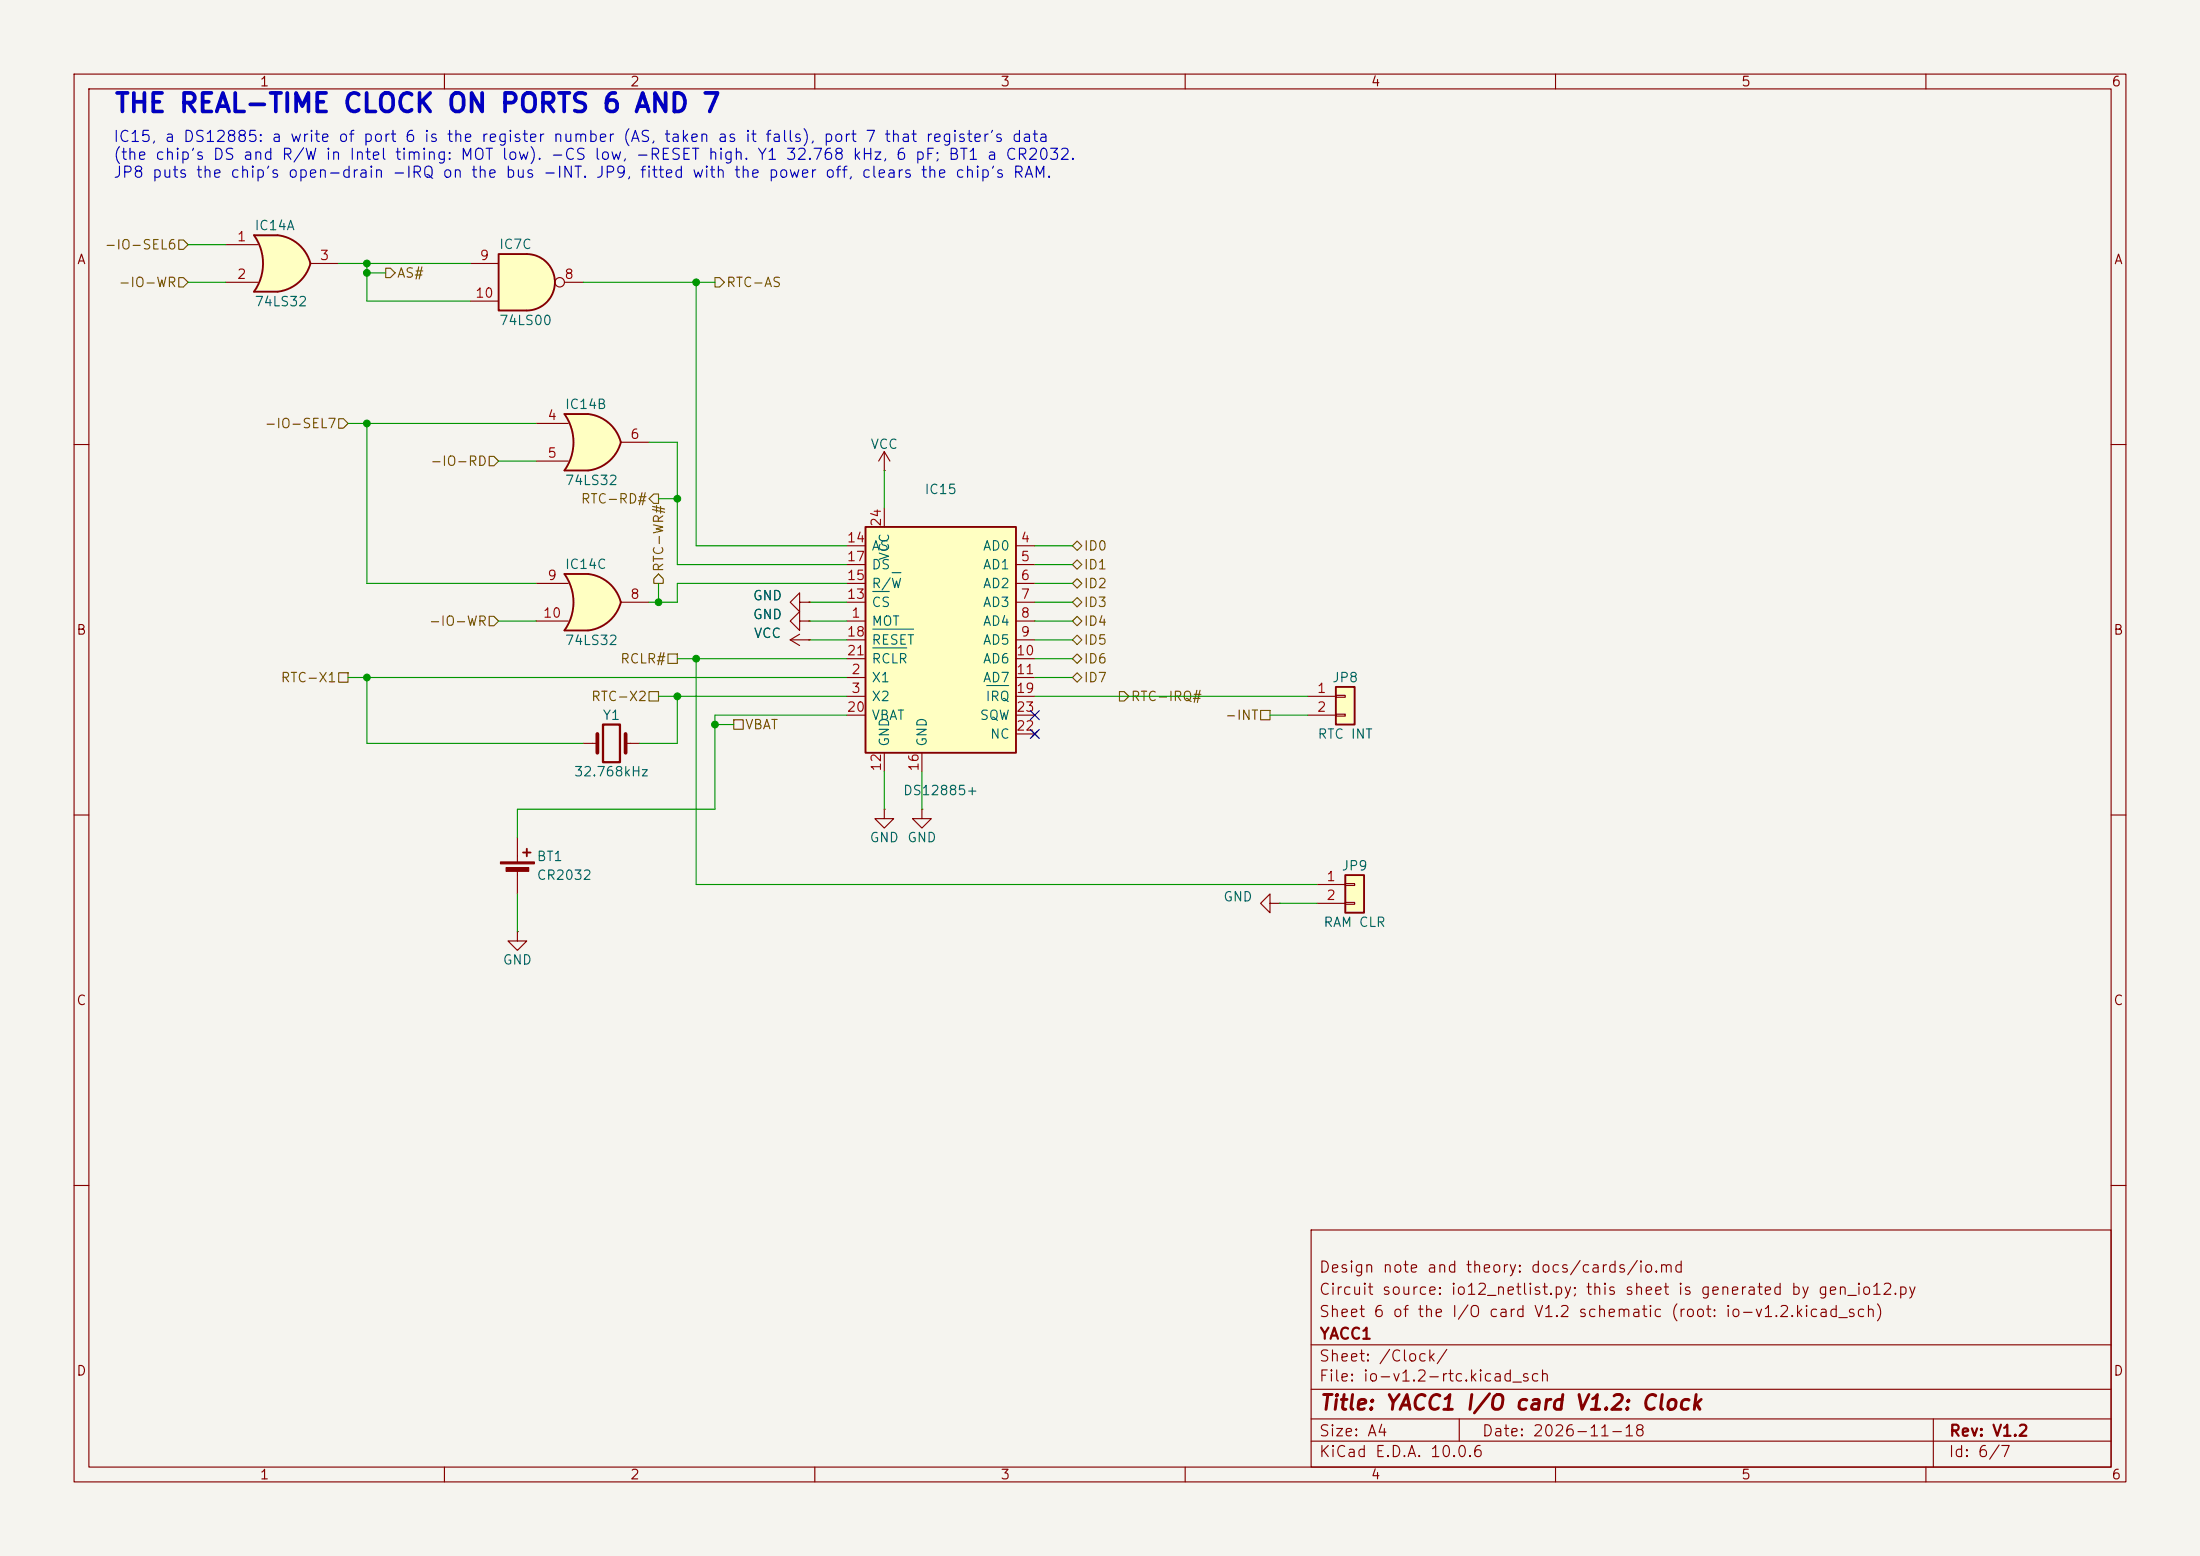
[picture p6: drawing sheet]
<svg xmlns="http://www.w3.org/2000/svg" width="297mm" height="210mm" viewBox="0 0 297 210" stroke-linecap="round" stroke-linejoin="round" font-family="sans-serif">
<path d="M0 0h297v210h-297z" fill="#f5f4ef" stroke="#f5f4ef" stroke-width=".14"/>
<g fill="none" stroke="#840000" stroke-width=".15">
<path d="M10 10h277v190h-277zM12 12h273v186h-273zM60 10v2M110 10v2M160 10v2M210 10v2M260 10v2M10 60h2M285 60h2M10 110h2M285 110h2M10 160h2"/>
<path d="M177 166h108v32h-108zM285 160h2M60 198v2M110 198v2M160 198v2M177 194.5h108M177 191.5h108M177 187.5h108M177 181.5h108M197 191.5v3M210 198v2M260 198v2"/>
<path d="M261 191.5v6.5"/>
</g>
<path d="M71.1 34.3a3.8 3.8 0 0 1 3.8 3.8 3.8 3.8 0 0 1-3.8 3.8z" fill="#ffffc2" stroke="#ffffc2" stroke-width=".14"/>
<path d="M67.3 34.3h3.8v7.6h-3.8z" fill="#ffffc2"/>
<path d="M67.3 34.3h3.8a3.8 3.8 0 0 1 3.8 3.8 3.8 3.8 0 0 1-3.8 3.8h-3.8z" fill="none" stroke="#840000" stroke-width=".25"/>
<g fill="none" stroke="#840000" stroke-width=".15">
<path d="M63.5 35.6h3.8M76.2 38.1h2.5M63.5 40.6h3.8"/>
<circle cx="75.6" cy="38.1" r=".63"/>
</g>
<path d="M76.2 77.5h3.2M76.2 85.1h3.2" fill="none" stroke="#ffffc2" stroke-width=".14"/>
<g fill="#ffffc2" stroke="#ffffc2" stroke-width=".14">
<path d="M78.8 79.9l5 1.4a5.2 5.2 0 0 1-4.4 3.8z"/>
<path d="M79.4 77.5a5.1 5.1 0 0 1 4.4 3.8l-5 1.3z"/>
</g>
<path d="M76.2 77.5h3.2v7.6h-3.2a6.7 6.7 0 0 0 0-7.6z" fill="#ffffc2"/>
<path d="M79.4 77.5h-3.2a6.6 6.6 0 0 1 0 7.6h3.2M79.4 77.5a5.1 5.1 0 0 1 4.4 3.8M83.8 81.3a5.2 5.2 0 0 1-4.4 3.8M70.6 115.1h1M71.1 114.6v1" fill="none" stroke="#840000" stroke-width=".25"/>
<g fill="none" stroke="#840000" stroke-width=".15">
<path d="M72.4 78.7h4.3M72.4 83.8h4.3M83.8 81.3h3.8M106.7 86.4l1.2 .7M106.7 86.4h2.5M107.9 81.3v-1.3l-1.2 1.3 1.2 1.3v-1.3h1.3M107.9 85.6l-1.2 .8M109.2 86.4h.1M109.2 81.3h.1M69.8 113v3.3M69.8 117.3v3.4M78.7 100.3h1.9"/>
<path d="M84.5 100.3h1.9M69.8 125.7v1.3h1.3l-1.3 1.3-1.2-1.3h1.2M69.8 125.7h.1"/>
</g>
<path d="M80.6 99.1v2.5M84.5 99.1v2.5" fill="none" stroke="#840000" stroke-width=".51"/>
<path d="M81.4 97.8h2.3v5.1h-2.3z" fill="none" stroke="#840000" stroke-width=".3"/>
<g fill="#840000" stroke="#840000" stroke-width=".15">
<path d="M67.6 116.3h4.5v.3h-4.5z"/>
<path d="M68.3 117.1h3.1v.5h-3.1z"/>
</g>
<path d="M34.3 31.8h3.2M34.3 39.4h3.2" fill="none" stroke="#ffffc2" stroke-width=".14"/>
<g fill="#ffffc2" stroke="#ffffc2" stroke-width=".14">
<path d="M36.9 34.2l5 1.4a5.2 5.2 0 0 1-4.4 3.8z"/>
<path d="M37.5 31.8a5.1 5.1 0 0 1 4.4 3.8l-5 1.3z"/>
</g>
<path d="M34.3 31.8h3.2v7.6h-3.2a6.7 6.7 0 0 0 0-7.6z" fill="#ffffc2"/>
<path d="M37.5 31.8h-3.2a6.6 6.6 0 0 1 0 7.6h3.2M37.5 31.8a5.1 5.1 0 0 1 4.4 3.8 5.2 5.2 0 0 1-4.4 3.8" fill="none" stroke="#840000" stroke-width=".25"/>
<path d="M30.5 33h4.3M30.5 38.1h4.3M41.9 35.6h3.8M107.9 83.8v-1.2l-1.2 1.2 1.2 1.3v-1.3h1.3M109.2 83.8h.1M171.4 121.9v-1.2l-1.2 1.2 1.2 1.3v-1.3h1.3M172.7 121.9h.1" fill="none" stroke="#840000" stroke-width=".15"/>
<path d="M181.6 118.1h2.5v5.1h-2.5z" fill="#ffffc2"/>
<path d="M181.6 118.1h2.5v5.1h-2.5z" fill="none" stroke="#840000" stroke-width=".25"/>
<path d="M177.8 119.4h3.8M181.6 119.3h1.3v.2h-1.3zM177.8 121.9h3.8M181.6 121.8h1.3v.2h-1.3z" fill="none" stroke="#840000" stroke-width=".15"/>
<path d="M180.3 92.7h2.6v5.1h-2.6z" fill="#ffffc2"/>
<path d="M180.3 92.7h2.6v5.1h-2.6z" fill="none" stroke="#840000" stroke-width=".25"/>
<path d="M176.5 94h3.8M176.5 96.5h3.8M180.3 93.9h1.3v.2h-1.3zM180.3 96.4h1.3v.2h-1.3zM119.4 109.2v1.3h1.2l-1.2 1.3-1.3-1.3h1.3M119.4 109.2h.1M124.5 109.2v1.3h1.2l-1.2 1.3-1.3-1.3h1.3M124.5 109.2h.1" fill="none" stroke="#840000" stroke-width=".15"/>
<path d="M116.8 71.1h20.4v30.5h-20.4z" fill="#ffffc2"/>
<path d="M116.8 71.1h20.4v30.5h-20.4z" fill="none" stroke="#840000" stroke-width=".25"/>
<g fill="none" stroke="#840000" stroke-width=".15">
<path d="M114.3 73.7h2.5M114.3 76.2h2.5M114.3 78.7h2.5M119.4 68.6v2.5M137.2 73.7h2.5M137.2 76.2h2.5M137.2 78.7h2.5M114.3 83.8h2.5M114.3 91.4h2.5M114.3 94h2.5M114.3 81.3h2.5M114.3 86.4h2.5"/>
<path d="M114.3 88.9h2.5M114.3 96.5h2.5M137.2 83.8h2.5M137.2 91.4h2.5M137.2 94h2.5M137.2 81.3h2.5M137.2 86.4h2.5M137.2 88.9h2.5M137.2 96.5h2.5M137.2 99.1h2.5M139.3 98.7l.8 .7M140.1 98.7l-.8 .7"/>
<path d="M119.4 101.6v2.5M124.5 101.6v2.5"/>
</g>
<path d="M117.8 79.8h2.3M120.4 77.3h1.2M117.8 84.9h5.5M117.8 87.5h4.6M133.2 92.5h3" fill="none" stroke="#006464" stroke-width=".15"/>
<path d="M76.2 55.9h3.2M76.2 63.5h3.2" fill="none" stroke="#ffffc2" stroke-width=".14"/>
<g fill="#ffffc2" stroke="#ffffc2" stroke-width=".14">
<path d="M78.8 58.3l5 1.4a5.2 5.2 0 0 1-4.4 3.8z"/>
<path d="M79.4 55.9a5.1 5.1 0 0 1 4.4 3.8l-5 1.3z"/>
</g>
<path d="M76.2 55.9h3.2v7.6h-3.2a6.7 6.7 0 0 0 0-7.6z" fill="#ffffc2"/>
<path d="M79.4 55.9h-3.2a6.6 6.6 0 0 1 0 7.6h3.2M79.4 55.9a5.1 5.1 0 0 1 4.4 3.8M83.8 59.7a5.2 5.2 0 0 1-4.4 3.8" fill="none" stroke="#840000" stroke-width=".25"/>
<path d="M72.4 57.2h4.3M83.8 59.7h3.8M72.4 62.2h4.3M119.4 63.5h.1M119.4 61l-.8 1.2M119.4 61l.7 1.2M119.4 61v2.5M109.2 83.8h.1M109.2 81.3h.1M109.2 86.4h.1" fill="none" stroke="#840000" stroke-width=".15"/>
<g fill="none" stroke="#725600" stroke-width=".15">
<path d="M24.1 32.4h.7l.6 .6-.6 .7h-.7zM24.1 37.5h.7l.6 .6-.6 .6h-.7zM52.1 36.2h.6l.6 .6-.6 .7h-.6zM96.5 37.5h.7l.6 .6-.6 .6h-.7zM45.7 56.5h.7l.6 .7-.6 .6h-.7zM66 61.6h.7l.6 .6-.6 .7h-.7zM87.6 67.3l.7-.6h.6v1.2h-.6zM88.9 77.5l.6 .6v.6h-1.2v-.6zM144.8 73.7l.6-.7 .6 .7-.6 .6zM144.8 76.2l.6-.6 .6 .6-.6 .6zM144.8 78.7l.6-.6 .6 .6-.6 .7zM45.7 90.8h1.3v1.3h-1.3z"/>
<path d="M66 83.2h.7l.6 .6-.6 .7h-.7zM87.6 93.3h1.3v1.3h-1.3zM90.2 88.3h1.2v1.2h-1.2zM99.1 97.2h1.2v1.2h-1.2zM144.8 81.3l.6-.7 .6 .7-.6 .6zM144.8 88.9l.6-.6 .6 .6-.6 .6zM144.8 86.4l.6-.7 .6 .7-.6 .6zM144.8 83.8l.6-.6 .6 .6-.6 .7zM145.4 90.8l.6 .6-.6 .7-.6-.7zM151.1 93.3h.7l.6 .7-.6 .6h-.7zM170.2 95.9h1.2v1.3h-1.2z"/>
</g>
<g fill="none" stroke="#009600" stroke-width=".15">
<path d="M25.4 38.1h5.1M25.4 33h5.1M45.7 35.6h17.8M49.5 35.6v5h14M49.5 36.8h2.6M78.7 38.1h17.8M94 38.1v35.6h20.3M47 57.2h25.4M49.5 57.2v21.5h22.9M87.6 59.7h3.8v16.5h22.9M67.3 62.2h5.1M88.9 67.3h2.5"/>
<path d="M88.9 78.7v2.6M114.3 78.7h-22.9v2.6h-3.8M119.4 63.5v5.1M139.7 73.7h5.1M139.7 78.7h5.1M139.7 76.2h5.1M47 91.4h67.3M49.5 91.4v8.9h29.2M67.3 83.8h5.1M88.9 94h25.4M91.4 88.9h22.9M91.4 94v6.3h-5"/>
<path d="M94 88.9v30.5h83.8M96.5 97.8h2.6M109.2 86.4h5.1M109.2 83.8h5.1M109.2 81.3h5.1M114.3 96.5h-17.8v12.7h-26.7v3.8M139.7 88.9h5.1M139.7 86.4h5.1M139.7 83.8h5.1M139.7 91.4h5.1M139.7 81.3h5.1M139.7 94h36.8"/>
<path d="M171.4 96.5h5.1M119.4 104.1v5.1M124.5 104.1v5.1M69.8 120.7v5M172.7 121.9h5.1"/>
</g>
<path d="M139.1 95.9l1.2 1.2M139.1 98.5l1.2 1.2M140.3 95.9l-1.2 1.2M140.3 98.5l-1.2 1.2" fill="none" stroke="#000084" stroke-width=".15"/>
<g fill="#009600" stroke="#009600" stroke-width=".14">
<circle cx="49.5" cy="57.2" r=".46"/>
<circle cx="49.5" cy="35.6" r=".46"/>
<circle cx="49.5" cy="36.8" r=".46"/>
<circle cx="94" cy="38.1" r=".46"/>
<circle cx="91.4" cy="67.3" r=".46"/>
<circle cx="94" cy="88.9" r=".46"/>
<circle cx="88.9" cy="81.3" r=".46"/>
<circle cx="49.5" cy="91.4" r=".46"/>
<circle cx="91.4" cy="94" r=".46"/>
<circle cx="96.5" cy="97.8" r=".46"/>
</g>
<text font-size="2.5" fill="#0000c2" x="15.3" y="15.8">THE REAL-TIME CLOCK ON PORTS 6 AND 7</text>
<text font-size="2" fill="#840000" x="178" y="190.8">Title: YACC1 I/O card V1.2: Clock</text>
<g font-size="1.5" fill="#0000c2">
<text x="15.2" y="19.5">IC15, a DS12885: a write of port 6 is the register number (AS, taken as it falls), port 7 that register's data</text>
<text x="15.2" y="22">(the chip's DS and R/W in Intel timing: MOT low). -CS low, -RESET high. Y1 32.768 kHz, 6 pF; BT1 a CR2032.</text>
<text x="15.2" y="24.4">JP8 puts the chip's open-drain -IRQ on the bus -INT. JP9, fitted with the power off, clears the chip's RAM.</text>
</g>
<g font-size="1.5" fill="#840000">
<text x="178" y="172.1">Design note and theory: docs/cards/io.md</text>
<text x="178" y="178.1">Sheet 6 of the I/O card V1.2 schematic (root: io-v1.2.kicad_sch)</text>
<text x="178" y="175.1">Circuit source: io12_netlist.py; this sheet is generated by gen_io12.py</text>
<text x="178" y="184.1">Sheet: /Clock/</text>
<text x="178" y="181.1">YACC1</text>
<text x="178" y="186.8">File: io-v1.2-rtc.kicad_sch</text>
<text x="178" y="197">KiCad E.D.A. 10.0.6</text>
<text x="178" y="194.2">Size: A4</text>
<text x="200" y="194.2">Date: 2026-11-18</text>
<text x="263" y="197">Id: 6/7</text>
<text x="263" y="194.2">Rev: V1.2</text>
</g>
<g font-size="1.3" fill="#840000">
<text x="35" y="12">1</text>
<text x="85" y="12">2</text>
<text x="135" y="12">3</text>
<text x="185" y="12">4</text>
<text x="235" y="12">5</text>
<text x="285" y="12">6</text>
<text x="10.3" y="36">A</text>
<text x="285.3" y="36">A</text>
<text x="10.2" y="86">B</text>
<text x="285.2" y="86">B</text>
<text x="10.2" y="136">C</text>
<text x="285.2" y="136">C</text>
<text x="10.2" y="186">D</text>
<text x="285.2" y="186">D</text>
<text x="35" y="200">1</text>
<text x="85" y="200">2</text>
<text x="135" y="200">3</text>
<text x="185" y="200">4</text>
<text x="235" y="200">5</text>
<text x="285" y="200">6</text>
</g>
<g font-size="1.3" fill="#725600">
<text x="14" y="34">-IO-SEL6</text>
<text x="15.9" y="39.1">-IO-WR</text>
<text x="53.5" y="37.8">AS#</text>
<text x="98" y="39.1">RTC-AS</text>
<text x="35.6" y="58.1">-IO-SEL7</text>
<text x="58" y="63.2">-IO-RD</text>
<text x="78.3" y="68.3">RTC-RD#</text>
<text x="89.9" y="77.3" transform="rotate(-90 89.9 77.3)">RTC-WR#</text>
<text x="146.2" y="74.6">ID0</text>
<text x="146.2" y="77.2">ID1</text>
<text x="146.2" y="82.2">ID3</text>
<text x="146.2" y="79.7">ID2</text>
<text x="57.8" y="84.8">-IO-WR</text>
<text x="83.6" y="89.9">RCLR#</text>
<text x="146.2" y="89.9">ID6</text>
<text x="146.2" y="87.3">ID5</text>
<text x="146.2" y="84.8">ID4</text>
<text x="37.8" y="92.4">RTC-X1</text>
<text x="79.7" y="94.9">RTC-X2</text>
<text x="146.2" y="92.4">ID7</text>
<text x="152.6" y="94.9">RTC-IRQ#</text>
<text x="100.5" y="98.8">VBAT</text>
<text x="165.3" y="97.5">-INT</text>
</g>
<g font-size="1.3" fill="#a90000">
<text x="31.9" y="32.9">1</text>
<text x="43.1" y="35.4">3</text>
<text x="64.7" y="35.4">9</text>
<text x="31.9" y="38">2</text>
<text x="64.1" y="40.5">10</text>
<text x="76.1" y="38">8</text>
<text x="73.8" y="57">4</text>
<text x="85" y="59.6">6</text>
<text x="73.8" y="62.1">5</text>
<text x="119.2" y="71.2" transform="rotate(-90 119.2 71.2)">24</text>
<text x="114.2" y="73.5">14</text>
<text x="114.2" y="76.1">17</text>
<text x="137.7" y="73.5">4</text>
<text x="137.7" y="76.1">5</text>
<text x="73.2" y="83.7">10</text>
<text x="73.8" y="78.6">9</text>
<text x="85" y="81.1">8</text>
<text x="114.2" y="81.1">13</text>
<text x="114.2" y="78.6">15</text>
<text x="114.8" y="83.7">1</text>
<text x="137.7" y="78.6">6</text>
<text x="137.7" y="81.1">7</text>
<text x="137.7" y="83.7">8</text>
<text x="114.2" y="86.2">18</text>
<text x="114.2" y="88.8">21</text>
<text x="137.1" y="88.8">10</text>
<text x="137.7" y="86.2">9</text>
<text x="114.8" y="91.3">2</text>
<text x="114.8" y="93.8">3</text>
<text x="137.1" y="91.3">11</text>
<text x="137.1" y="93.8">19</text>
<text x="177.7" y="93.8">1</text>
<text x="114.2" y="96.4">20</text>
<text x="137.1" y="98.9">22</text>
<text x="137.1" y="96.4">23</text>
<text x="177.7" y="96.4">2</text>
<text x="119.2" y="104.2" transform="rotate(-90 119.2 104.2)">12</text>
<text x="124.3" y="104.2" transform="rotate(-90 124.3 104.2)">16</text>
<text x="179" y="119.2">1</text>
<text x="179" y="121.8">2</text>
</g>
<g font-size="1.3" fill="#006464">
<text x="34.3" y="31.4">IC14A</text>
<text x="67.3" y="33.9">IC7C</text>
<text x="34.3" y="41.7">74LS32</text>
<text x="67.3" y="44.2">74LS00</text>
<text x="76.2" y="55.5">IC14B</text>
<text x="76.2" y="65.8">74LS32</text>
<text x="117.4" y="60.9">VCC</text>
<text x="124.7" y="67">IC15</text>
<text x="76.2" y="77.1">IC14C</text>
<text x="117.6" y="74.6">AS</text>
<text x="117.6" y="77.2">DS</text>
<text x="120.3" y="75.7" transform="rotate(-90 120.3 75.7)">VCC</text>
<text x="132.6" y="74.6">AD0</text>
<text x="132.6" y="77.2">AD1</text>
<text x="101.6" y="81.3">GND</text>
<text x="101.6" y="83.9">GND</text>
<text x="117.6" y="82.2">CS</text>
<text x="117.6" y="79.7">R/W</text>
<text x="132.6" y="79.7">AD2</text>
<text x="132.6" y="82.2">AD3</text>
<text x="76.2" y="87.4">74LS32</text>
<text x="101.7" y="86.4">VCC</text>
<text x="117.6" y="84.8">MOT</text>
<text x="117.6" y="87.3">RESET</text>
<text x="117.6" y="89.9">RCLR</text>
<text x="132.6" y="84.8">AD4</text>
<text x="132.6" y="87.3">AD5</text>
<text x="132.6" y="89.9">AD6</text>
<text x="117.6" y="92.4">X1</text>
<text x="117.6" y="94.9">X2</text>
<text x="132.6" y="92.4">AD7</text>
<text x="133" y="94.9">IRQ</text>
<text x="179.8" y="92.4">JP8</text>
<text x="81.3" y="97.5">Y1</text>
<text x="117.6" y="97.5">VBAT</text>
<text x="120.3" y="100.9" transform="rotate(-90 120.3 100.9)">GND</text>
<text x="125.4" y="100.9" transform="rotate(-90 125.4 100.9)">GND</text>
<text x="132.2" y="97.5">SQW</text>
<text x="133.6" y="100">NC</text>
<text x="177.8" y="100">RTC INT</text>
<text x="77.4" y="105.1">32.768kHz</text>
<text x="121.8" y="107.6">DS12885+</text>
<text x="117.3" y="114">GND</text>
<text x="122.4" y="114">GND</text>
<text x="72.4" y="116.5">BT1</text>
<text x="72.4" y="119.1">CR2032</text>
<text x="181" y="117.8">JP9</text>
<text x="165.1" y="122">GND</text>
<text x="178.6" y="125.4">RAM CLR</text>
<text x="67.8" y="130.5">GND</text>
</g>
</svg>
